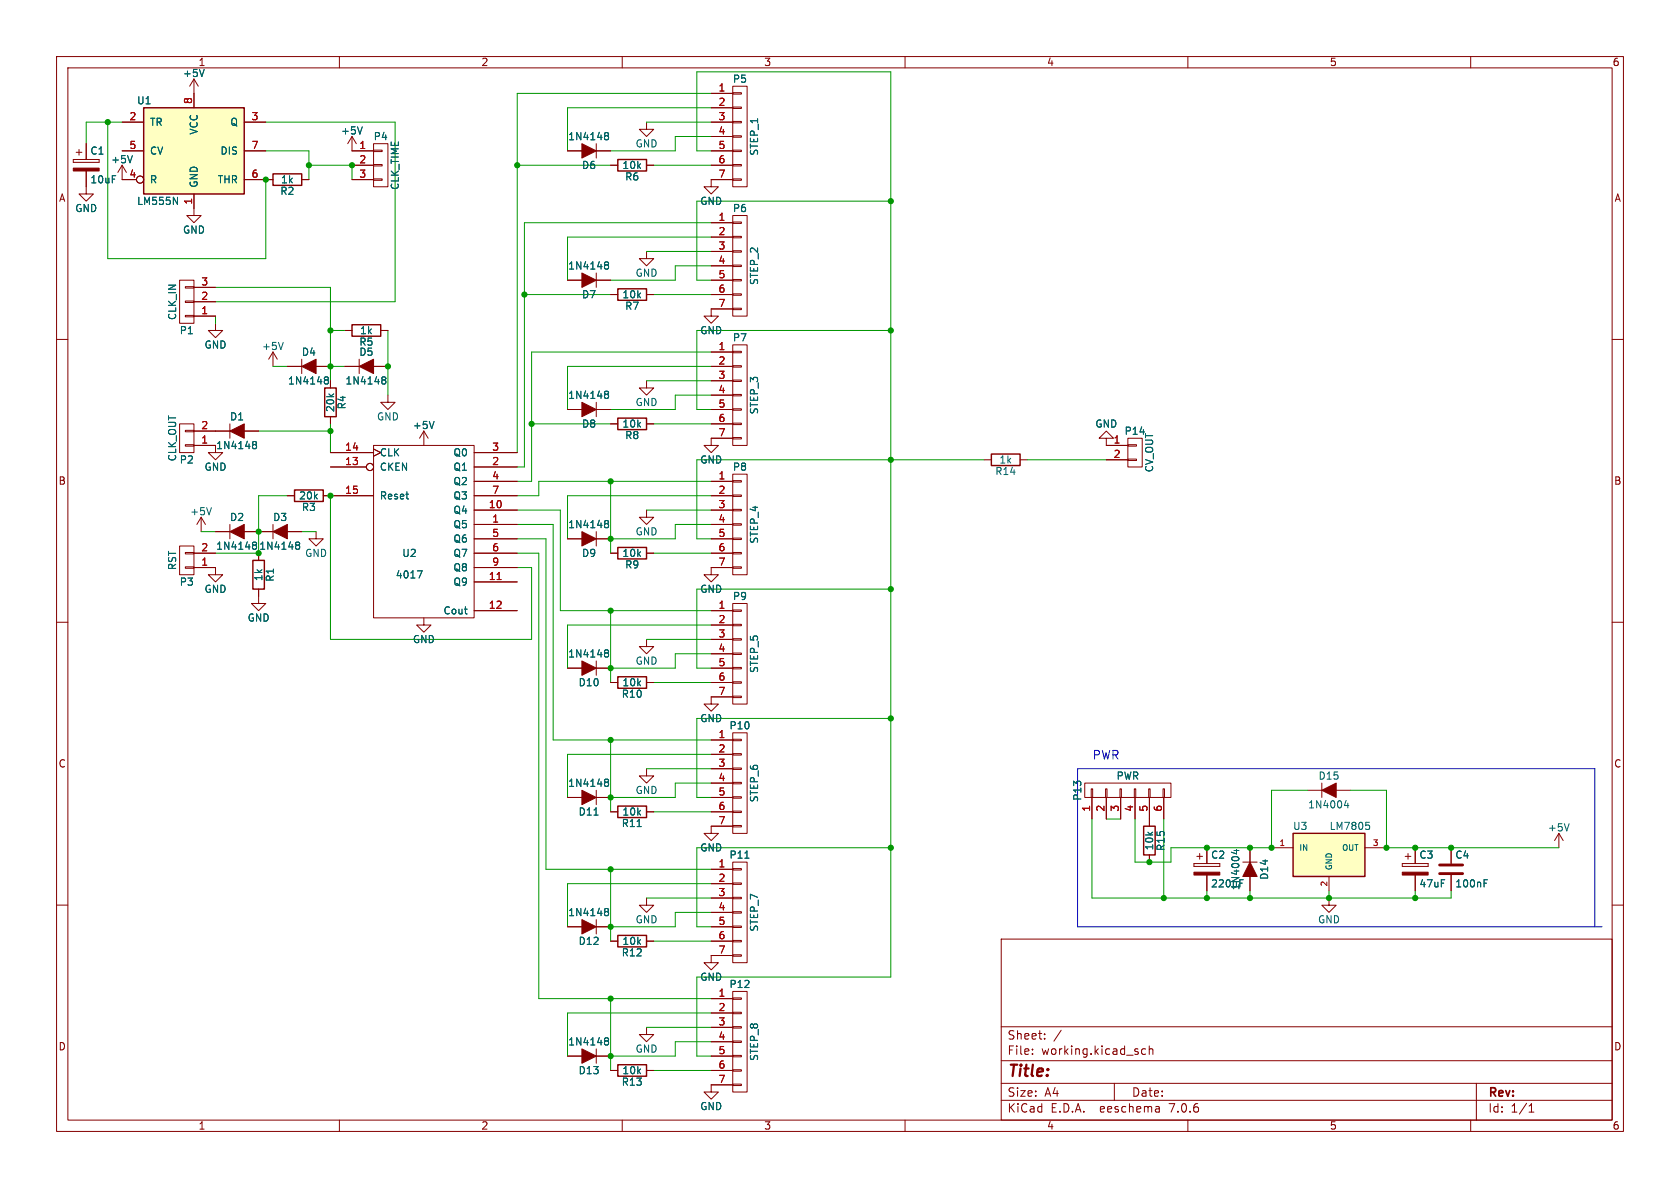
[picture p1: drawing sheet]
<svg xmlns="http://www.w3.org/2000/svg" width="297mm" height="210mm" viewBox="0 0 297 210" stroke-linecap="round" stroke-linejoin="round" font-family="sans-serif">
<g fill="none" stroke="#840000" stroke-width=".18">
<path d="M10 10h277v190h-277zM12 12h273v186h-273zM34.3 14v5.1M34.3 14l-.8 1.2M34.3 14l.8 1.2M60 10v2M110 10v2M125.7 16.5h3.8M125.7 19.1h3.8M129.5 15.2h2.6v17.8h-2.6zM129.5 18.9h1.6v.3h-1.6zM129.5 16.4h1.6v.2h-1.6z"/>
<path d="M160 10v2M210 10v2M260 10v2M13 28.2v.5zM13 28.7h4.5zM13 28.2h4.5zM13.5 26.9h1M14 26.4v1M15.2 30.2v4.1h1.3l-1.3 1.3-1.2-1.3h1.2M15.2 25.4v2.8M17.5 28.2v.5zM21.6 21.6h3.8"/>
<path d="M21.6 26.7h3.8M21.6 29.2v2.6h2.5M21.6 29.2l-.8 1.3M21.6 29.2l.8 1.3M34.3 34.3v3.8h1.3l-1.3 1.3-1.3-1.3h1.3M43.2 21.6h3.8M43.2 26.7h3.8M43.2 31.8h5.1M53.3 31.8h1.3M62.2 24.1v2.6h3.8M62.2 29.2h3.8M62.2 31.8h3.8"/>
<path d="M62.2 24.1l-.7 1.3M62.2 24.1l.8 1.3M66 31.6h1.6v.3h-1.6zM66 29.1h1.6v.2h-1.6zM66 26.5h1.6v.3h-1.6zM66 25.4h2.6v7.6h-2.6zM100.3 26.7h2.6M105.4 25.4v2.5M105.4 26.7h2.5M107.9 29.2h1.3M114.3 21.6v1.3h1.3l-1.3 1.2-1.3-1.2h1.3M114.3 29.2h1.3"/>
<path d="M125.7 21.6h3.8M125.7 24.1h3.8M125.7 26.7h3.8M125.7 29.2h3.8M125.7 39.4h3.8M129.5 31.6h1.6v.3h-1.6zM129.5 29.1h1.6v.2h-1.6zM129.5 26.5h1.6v.3h-1.6zM129.5 24h1.6v.3h-1.6zM129.5 21.5h1.6v.2h-1.6zM129.5 38.1h2.6v17.8h-2.6zM129.5 39.2h1.6v.3h-1.6z"/>
<path d="M129.5 31.8h-3.8v1.2h1.3l-1.3 1.3-1.2-1.3h1.2M10 60h2M31.7 49.5h2.6v7.7h-2.6zM32.8 50.7h1.5v.2h-1.5zM32.8 53.2h1.5v.3h-1.5zM32.8 55.8h1.5v.2h-1.5zM34.3 55.9h3.8M34.3 53.3h3.8M34.3 50.8h3.8M38.1 57.2v1.2h1.3l-1.3 1.3-1.3-1.3h1.3M61 58.4h1.2M67.3 58.4h1.3"/>
<path d="M100.3 49.5h2.6M105.4 48.3v2.5M105.4 49.5h2.5M107.9 52.1h1.3M114.3 44.5v1.2h1.3l-1.3 1.3-1.3-1.3h1.3M114.3 52.1h1.3M125.7 41.9h3.8M125.7 44.5h3.8M125.7 47h3.8M125.7 49.5h3.8M125.7 52.1h3.8M129.5 54.5h1.6v.2h-1.6z"/>
<path d="M129.5 51.9h1.6v.3h-1.6zM129.5 49.4h1.6v.3h-1.6zM129.5 46.9h1.6v.2h-1.6zM129.5 44.3h1.6v.3h-1.6zM129.5 41.8h1.6v.2h-1.6zM129.5 54.6h-3.8v1.3h1.3l-1.3 1.3-1.2-1.3h1.2M285 60h2M31.7 74.9h2.6v5.1h-2.6zM32.8 76.1h1.5v.2h-1.5zM32.8 78.6h1.5v.3h-1.5zM34.3 78.7h3.8v1.3h1.3l-1.3 1.3-1.3-1.3h1.3M34.3 76.2h6.3"/>
<path d="M40.6 74.9v2.6M43.2 76.2h2.5M48.3 62.2v2.6M48.3 62.2l-.8 1.3M48.3 62.2l.7 1.3M50.8 64.8h2.5M53.3 63.5v2.5M55.9 64.8h2.5M58.4 67.3v1.3M58.4 73.7v1.2M61 64.8h2.5M63.5 63.5v2.5"/>
<path d="M66 78.7h17.8v30.5h-17.8zM66 79.4l1.3 .6-1.3 .6M66 64.8h2.6M68.6 69.9v1.2h1.2l-1.2 1.3-1.3-1.3h1.3M74.9 76.2l-.7 1.3M74.9 76.2v2.5M74.9 76.2l.8 1.3M100.3 72.4h2.6M105.4 72.4h2.5M105.4 71.1v2.6M107.9 74.9h1.3M114.3 67.3v1.3h1.3l-1.3 1.3-1.3-1.3h1.3"/>
<path d="M114.3 74.9h1.3M125.7 62.2h3.8M125.7 64.8h3.8M125.7 67.3h3.8M125.7 69.9h3.8M125.7 72.4h3.8M125.7 74.9h3.8M129.5 61h2.6v17.7h-2.6zM129.5 77.3h1.6v.3h-1.6zM129.5 74.8h1.6v.3h-1.6zM129.5 72.3h1.6v.2h-1.6zM129.5 69.7h1.6v.3h-1.6z"/>
<path d="M129.5 67.2h1.6v.2h-1.6zM129.5 64.6h1.6v.3h-1.6zM129.5 62.1h1.6v.3h-1.6zM129.5 77.5h-3.8v1.2h1.3l-1.3 1.3-1.2-1.3h1.2M195.6 77.5h1.2l-1.2-1.3-1.3 1.3h1.3v1.2h3.8M199.4 78.6h1.5v.3h-1.5zM199.4 77.5h2.5v5.1h-2.5zM31.7 96.5h2.6v5.1h-2.6zM32.8 97.7h1.5v.2h-1.5zM34.3 97.8h3.8M35.6 91.4l-.8 1.3M35.6 91.4v2.6"/>
<path d="M35.6 91.4l.7 1.3M38.1 94h2.5M40.6 92.7v2.6M43.2 94h5.1M45.7 97.8v1.3M48.3 92.7v2.6M50.8 87.6h1.3M50.8 94h2.5M55.9 94v1.3h1.2l-1.2 1.2-1.3-1.2h1.3M57.1 87.6h8.9M58.4 82.6h6.4M58.4 80h7.6"/>
<path d="M83.8 92.7h7.6M83.8 90.2h7.6M83.8 82.6h7.6M83.8 80h7.6M83.8 87.6h7.6M83.8 85.1h7.6M83.8 95.3h7.6M83.8 97.8h7.6M100.3 95.3h2.6M105.4 95.3h2.5M105.4 94v2.5M107.9 97.8h1.3"/>
<path d="M114.3 90.2v1.2h1.3l-1.3 1.3-1.3-1.3h1.3M114.3 97.8h1.3M125.7 92.7h3.8M125.7 90.2h3.8M125.7 87.6h3.8M125.7 85.1h3.8M125.7 95.3h3.8M125.7 97.8h3.8M129.5 83.8h2.6v17.8h-2.6zM129.5 97.7h1.6v.2h-1.6zM129.5 95.1h1.6v.3h-1.6zM129.5 92.6h1.6v.2h-1.6z"/>
<path d="M129.5 90h1.6v.3h-1.6zM129.5 87.5h1.6v.3h-1.6zM129.5 85h1.6v.2h-1.6zM174 81.3h1.3M180.3 81.3h1.3M195.6 81.3h3.8M199.4 81.2h1.5v.2h-1.5zM10 110h2M32.8 100.2h1.5v.3h-1.5zM34.3 100.3h3.8v1.3h1.3l-1.3 1.3-1.3-1.3h1.3M45.7 104.1v2.6h1.3l-1.3 1.3-1.3-1.3h1.3M74.9 109.2v1.3h1.3l-1.3 1.3-1.2-1.3h1.2"/>
<path d="M83.8 102.9h7.6M83.8 108h7.6M83.8 100.3h7.6M100.3 118.1h2.6M105.4 116.8v2.6M105.4 118.1h2.5M114.3 113v1.3h1.3l-1.3 1.3-1.3-1.3h1.3M125.7 108h3.8M125.7 110.5h3.8M125.7 113h3.8M125.7 115.6h3.8M125.7 118.1h3.8"/>
<path d="M129.5 100.2h1.6v.3h-1.6zM129.5 106.7h2.6v17.8h-2.6zM129.5 118h1.6v.2h-1.6zM129.5 115.4h1.6v.3h-1.6zM129.5 112.9h1.6v.3h-1.6zM129.5 110.4h1.6v.2h-1.6zM129.5 107.8h1.6v.3h-1.6zM129.5 100.3h-3.8v1.3h1.3l-1.3 1.3-1.2-1.3h1.2M285 110h2M105.4 139.7v2.5M107.9 120.7h1.3M114.3 135.9v1.3h1.3l-1.3 1.2-1.3-1.2h1.3"/>
<path d="M114.3 120.7h1.3M125.7 120.7h3.8M125.7 130.8h3.8M125.7 133.4h3.8M125.7 135.9h3.8M125.7 138.4h3.8M129.5 123.1h1.6v.2h-1.6zM129.5 120.5h1.6v.3h-1.6zM129.5 129.5h2.6v17.8h-2.6zM129.5 138.3h1.6v.3h-1.6zM129.5 135.8h1.6v.2h-1.6zM129.5 133.2h1.6v.3h-1.6z"/>
<path d="M129.5 130.7h1.6v.2h-1.6zM129.5 123.2h-3.8v1.3h1.3l-1.3 1.2-1.2-1.2h1.2M191.8 138.4h15.2v2.6h-15.2zM192.9 139.4h.3v1.6h-.3zM195.5 139.4h.2v1.6h-.2zM198 139.4h.2v1.6h-.2zM200.5 139.4h.3v1.6h-.3zM203.1 139.4h.2v1.6h-.2zM205.6 139.4h.3v1.6h-.3zM231.1 139.7h2.6M233.7 138.4v2.6M236.2 139.7h2.6"/>
<path d="M10 160h2M100.3 141h2.6M105.4 141h2.5M107.9 143.5h1.3M114.3 158.8v1.2h1.3l-1.3 1.3-1.3-1.3h1.3M114.3 143.5h1.3M125.7 153.7h3.8M125.7 156.2h3.8M125.7 158.8h3.8M125.7 143.5h3.8M125.7 141h3.8M129.5 152.4h2.6v17.8h-2.6z"/>
<path d="M129.5 158.6h1.6v.3h-1.6zM129.5 156.1h1.6v.2h-1.6zM129.5 153.5h1.6v.3h-1.6zM129.5 145.9h1.6v.3h-1.6zM129.5 143.4h1.6v.2h-1.6zM129.5 140.8h1.6v.3h-1.6zM129.5 146.1h-3.8v1.2h1.3l-1.3 1.3-1.2-1.3h1.2M193 141v3.8M195.6 141v3.8M198.1 141v3.8M200.7 141v3.8M203.2 141v5.1"/>
<path d="M203.2 151.1v1.3M205.7 141v3.8M211.1 152.7v.5zM211.1 153.2h4.5zM211.1 152.7h4.5zM211.6 151.4h1M212.1 150.9v1M213.4 149.9v2.8M213.4 154.7v2.8M215.6 152.7v.5zM219.7 152.4h2.5M221 149.9v2.5"/>
<path d="M221 154.9v2.6M224.8 149.9h3.8M234.9 158.8v1.2h1.3l-1.3 1.3-1.2-1.3h1.2M234.9 154.9v2.6M241.3 149.9h3.8M247.9 152.7v.5zM247.9 153.2h4.6zM247.9 152.7h4.6zM248.4 151.4h1M248.9 150.9v1M250.2 149.9v2.8M250.2 154.7v2.8"/>
<path d="M252.5 152.7v.5zM256.5 149.9v2.8M256.5 154.7v2.8M275.6 147.3l-.8 1.3M275.6 147.3v2.6M275.6 147.3l.8 1.3M285 160h2M100.3 163.8h2.6M105.4 163.8h2.5M105.4 162.6v2.5M107.9 166.4h1.3M114.3 166.4h1.3"/>
<path d="M125.7 161.3h3.8M125.7 163.8h3.8M125.7 166.4h3.8M125.7 176.5h3.8M125.7 179.1h3.8M129.5 168.8h1.6v.2h-1.6zM129.5 166.2h1.6v.3h-1.6zM129.5 163.7h1.6v.3h-1.6zM129.5 161.2h1.6v.2h-1.6zM129.5 175.3h2.6v17.7h-2.6zM129.5 178.9h1.6v.3h-1.6zM129.5 176.4h1.6v.3h-1.6z"/>
<path d="M129.5 168.9h-3.8v1.3h1.3l-1.3 1.3-1.2-1.3h1.2M177 166h108v32h-108zM60 198v2M100.3 186.7h2.6M105.4 185.4v2.6M105.4 186.7h2.5M107.9 189.2h1.3M110 198v2M114.3 181.6v1.3h1.3l-1.3 1.3-1.3-1.3h1.3M114.3 189.2h1.3M125.7 181.6h3.8M125.7 184.2h3.8"/>
<path d="M125.7 186.7h3.8M125.7 189.2h3.8M129.5 191.6h1.6v.3h-1.6zM129.5 189.1h1.6v.3h-1.6zM129.5 186.6h1.6v.2h-1.6zM129.5 184h1.6v.3h-1.6zM129.5 181.5h1.6v.2h-1.6zM129.5 191.8h-3.8v1.2h1.3l-1.3 1.3-1.2-1.3h1.2M160 198v2M177 194.5h108M177 191.5h108M177 187.5h108"/>
<path d="M177 181.5h108M182.5 186.3v.1M182.5 185.5v.1M184.7 183.6v.1M184.7 182.8v.1M187.6 182.1l-1.3 2M197 191.5v3M202.5 185.5l-.4-.1-.3 .3v.4l.2 .2h.5M203.2 185.5l.2-.1 .3 .1 .1 .9M203.2 184.9v1.5M204.9 195.7l.1 .9M205 196.5l-.2 .1"/>
<path d="M205 196h-.2M210 198v2M260 198v2M261 191.5v6.5M270.3 196.6h.9M270.3 195.5l.4-.4v1.5"/>
<circle cx="24.8" cy="31.7" r=".63"/>
<circle cx="65.4" cy="82.5" r=".63"/>
</g>
<g fill="none" stroke="#006464" stroke-width=".18">
<path d="M36.1 12.3l-.4 1.2M23.4 27.5l-.4 1.3M30.7 34.9l.7 1.2v-1.2M64 22.4l-.4 1.3M107 23.5l.3-.1 .2 .2 .1 .1-.3 .3M107 23.9l.1 .1M107.1 24h.2M107.1 24h-.1M107.3 24l.3 .2-.1 .4-.2 .1-.3-.1M107 46.4l.3-.1 .2 .1 .1 .2-.3 .2M107 46.8h.1M107.1 46.8l-.1 .1"/>
<path d="M107.1 46.8h.2M107.3 46.8l.3 .3-.1 .3-.2 .2-.3-.1M44.8 78.5l.1 .1M44.8 78.1l.3-.1 .2 .2 .1 .2-.3 .2M44.9 78.6h.2M44.9 78.6l-.1 .1M45.1 78.6l.3 .2-.1 .4-.2 .1h-.3M50.1 60.5l-.4 1.3M57.5 66.7l.3-.1 .2 .1 .1 .2-.3 .3M57.5 67.1l.1 .1M57.6 67.2h.2M57.6 67.2h-.1"/>
<path d="M57.8 67.2l.3 .2-.1 .4-.2 .1-.3-.1M67.6 67.1l.1 .1M67.6 66.7l.4-.1 .2 .1v.2l-.2 .3M67.7 67.2h.3M67.7 67.2h-.1M68 67.2l.2 .2v.4l-.2 .1-.4-.1M76.7 74.5l-.4 1.3M107 69.2h.3l.2 .1 .1 .2-.3 .2M107 69.6l.1 .1M107.1 69.7h.2M107.1 69.7l-.1 .1M107.3 69.7l.3 .2-.1 .4-.2 .1h-.3"/>
<path d="M37.4 89.7l-.4 1.3M44.8 96.3l.1 .1M44.8 95.9l.3-.1 .3 .3M44.9 96.4h.2M44.9 96.4h-.1M45.1 96.4l.3 .2M45.4 96.1l-.3 .3M45.4 96.9l-.3 .2-.3-.1M52.4 95.9l.3-.1 .2 .2 .1 .1-.3 .3M52.4 96.3l.1 .1M52.5 96.4h.2M52.5 96.4h-.1"/>
<path d="M52.7 96.4l.3 .2-.1 .4-.2 .1-.3-.1M107 92.1l.3-.1 .2 .1 .1 .2-.3 .3M107 92.5l.1 .1M107.1 92.6h.2M107.1 92.6h-.1M107.3 92.6l.3 .2-.1 .4-.2 .1-.3-.1M73.8 100.9h.8l-.5 1.3M107 114.9h.3l.2 .1 .1 .2-.3 .2M107 115.4h.1M107.1 115.4h.2M107.1 115.4l-.1 .1M107.3 115.4l.3 .3-.1 .3-.2 .1h-.3"/>
<path d="M107 137.8l.3-.1 .2 .2 .1 .1-.3 .3M107 138.2l.1 .1M107.1 138.3h.2M107.1 138.3h-.1M107.3 138.3l.3 .2-.1 .4-.2 .1-.3-.1M105 144.1h.7M112.6 146.1h.8M131.7 151.7h.7M218.2 150.3h.8M218.6 150.2v.7l-.9-.3M238 141.5l-.3 .9h.8M238.3 142v.8"/>
<path d="M241.5 145.4h.6M241.9 145.8l.2 .3v.3l-.2 .2M262.4 156.1h.4M262.4 155.5h.6M277.4 145.6l-.4 1.3M107 161.1h.1M107 160.7l.3-.1 .2 .1 .1 .2-.3 .2M107.1 161.1h.2M107.1 161.1l-.1 .1M107.3 161.1l.3 .3-.1 .3-.2 .2-.3-.1M107 183.5h.3l.2 .1 .1 .2-.3 .2M107 183.9l.1 .1"/>
<path d="M107.1 184h.2M107.1 184l-.1 .1M107.3 184l.3 .2-.1 .4-.2 .1h-.3"/>
</g>
<path d="M87.9 102.5h.7" fill="none" stroke="#a90000" stroke-width=".18"/>
<g fill="none" stroke="#840000" stroke-width=".25">
<path d="M25.4 19.1h17.8v15.2h-17.8zM48.3 30.7h5v2.1h-5zM109.2 28.2h5.1v2h-5.1zM62.2 57.4h5.1v2h-5.1zM109.2 51.1h5.1v2h-5.1zM57.4 68.6h2v5.1h-2zM109.2 73.9h5.1v2h-5.1zM44.7 99.1h2v5h-2zM52.1 86.6h5v2h-5zM109.2 96.8h5.1v2h-5.1zM175.3 80.3h5v2h-5zM109.2 119.6h5.1v2.1h-5.1z"/>
<path d="M109.2 142.5h5.1v2h-5.1zM202.2 146.1h2v5h-2zM228.6 147.3h12.7v7.6h-12.7zM109.2 165.4h5.1v2h-5.1zM109.2 188.2h5.1v2h-5.1z"/>
</g>
<g fill="#840000" stroke="#840000" stroke-width=".18">
<path d="M102.9 162.6l2.5 1.2-2.5 1.3z"/>
<path d="M40.6 94l2.6-1.3v2.6z"/>
<path d="M233.7 139.7l2.5-1.3v2.6z"/>
<path d="M211.1 154.2h4.5v.5h-4.5z"/>
<path d="M221 152.4l1.2 2.5h-2.5z"/>
<path d="M247.9 154.2h4.6v.5h-4.6z"/>
<path d="M102.9 139.7l2.5 1.3-2.5 1.2z"/>
<path d="M48.3 94l2.5-1.3v2.6z"/>
<path d="M102.9 185.4l2.5 1.3-2.5 1.3z"/>
<path d="M63.5 64.8l2.5-1.3v2.5z"/>
<path d="M102.9 25.4l2.5 1.3-2.5 1.2z"/>
<path d="M102.9 48.3l2.5 1.2-2.5 1.3z"/>
<path d="M102.9 71.1l2.5 1.3-2.5 1.3z"/>
<path d="M40.6 76.2l2.6-1.3v2.6z"/>
<path d="M53.3 64.8l2.6-1.3v2.5z"/>
<path d="M13 29.7h4.5v.5h-4.5z"/>
<path d="M102.9 116.8l2.5 1.3-2.5 1.3z"/>
<path d="M102.9 94l2.5 1.3-2.5 1.2z"/>
</g>
<g fill="#ffffc2" stroke="#ffffc2" stroke-width=".18">
<path d="M228.6 147.3h12.7v7.6h-12.7z"/>
<path d="M25.4 19.1h17.8v15.2h-17.8z"/>
</g>
<path d="M254.5 154.4h4.1M254.5 152.9h4.1" fill="none" stroke="#840000" stroke-width=".51"/>
<path d="M281.9 163.8v-27.9h-91.4v27.9h92.7" fill="none" stroke="#0000c2" stroke-width=".18"/>
<g fill="none" stroke="#009600" stroke-width=".18">
<path d="M125.7 19.1h-25.4v7.6M125.7 16.5h-34.3v63.5M19 21.6v24.1h28v-13.9M21.6 21.6h-6.4v3.8M47 26.7h7.6v5.1M47 21.6h22.8v31.7h-31.7M54.6 29.2h7.6v2.6M91.4 29.2h16.5M114.3 21.6h11.4M115.6 29.2h10.1M125.7 26.7h-2.5v-14h34.3v160h-34.3v14h2.5M125.7 24.1h-6.3v2.6h-11.5"/>
<path d="M125.7 39.4h-33v43.2h-1.3M157.5 35.6h-34.3v13.9h2.5M38.1 50.8h20.3v16.5M38.1 55.9v1.3M58.4 58.4h2.6M68.6 58.4v11.5M92.7 52.1h15.2M114.3 44.5h11.4M115.6 52.1h10.1M125.7 41.9h-25.4v7.6M125.7 47h-6.3v2.5h-11.5M157.5 58.4h-34.3v14h2.5"/>
<path d="M45.7 76.2h12.7M48.3 64.8h2.5M58.4 74.9v5.1M58.4 64.8h2.6M94 74.9h13.9M114.3 67.3h11.4M115.6 74.9h10.1M125.7 64.8h-25.4v7.6M125.7 69.9h-6.3v2.5h-11.5M125.7 62.2h-31.7v22.9h-2.6M35.6 94h2.5M50.8 87.6h-5.1v10.2h-7.6"/>
<path d="M53.3 94h2.6M58.4 87.6v25.4h35.6v-12.7h-2.6M91.4 90.2h7.7v17.8h26.6M91.4 92.7h6.4v38.1h27.9M91.4 95.3h5.1v58.4h29.2M91.4 97.8h3.8v78.7h30.5M107.9 85.1v12.7M114.3 90.2h11.4M115.6 97.8h10.1M125.7 85.1h-30.5v2.5h-3.8M125.7 87.6h-25.4v7.7M125.7 92.7h-6.3v2.6h-11.5"/>
<path d="M174 81.3h-50.8v14h2.5M181.6 81.3h14M107.9 108v12.7M114.3 113h11.4M125.7 115.6h-6.3v2.5h-11.5M125.7 110.5h-25.4v7.6M157.5 104.1h-34.3v14h2.5M107.9 130.8v12.7M114.3 135.9h11.4M115.6 120.7h10.1M125.7 138.4h-6.3v2.6h-11.5M125.7 133.4h-25.4v7.6"/>
<path d="M157.5 127h-34.3v14h2.5M231.1 139.7h-6.3v10.2h-17.8v2.5h-6.3v-7.6M238.8 139.7h6.3v10.2h30.5M107.9 153.7v12.7M114.3 158.8h11.4M115.6 143.5h10.1M125.7 156.2h-25.4v7.6M157.5 149.9h-34.3v13.9h2.5M193 144.8v14h63.5v-1.3M195.6 144.8h2.5M205.7 144.8v14M213.4 157.5v1.3"/>
<path d="M221 157.5v1.3M234.9 157.5v1.3M250.2 157.5v1.3M107.9 176.5v12.7M115.6 166.4h10.1M125.7 179.1h-25.4v7.6M125.7 161.3h-6.3v2.5h-11.5M114.3 181.6h11.4M115.6 189.2h10.1M125.7 184.2h-6.3v2.5h-11.5"/>
</g>
<g fill="#009600" stroke="#009600" stroke-width=".18">
<circle cx="234.9" cy="158.8" r=".46"/>
<circle cx="245.1" cy="149.9" r=".46"/>
<circle cx="221" cy="158.8" r=".46"/>
<circle cx="224.8" cy="149.9" r=".46"/>
<circle cx="250.2" cy="149.9" r=".46"/>
<circle cx="256.5" cy="149.9" r=".46"/>
<circle cx="250.2" cy="158.8" r=".46"/>
<circle cx="213.4" cy="158.8" r=".46"/>
<circle cx="107.9" cy="176.5" r=".46"/>
<circle cx="107.9" cy="186.7" r=".46"/>
<circle cx="205.7" cy="158.8" r=".46"/>
<circle cx="213.4" cy="149.9" r=".46"/>
<circle cx="221" cy="149.9" r=".46"/>
<circle cx="157.5" cy="149.9" r=".46"/>
<circle cx="203.2" cy="152.4" r=".46"/>
<circle cx="157.5" cy="127" r=".46"/>
<circle cx="157.5" cy="104.1" r=".46"/>
<circle cx="107.9" cy="153.7" r=".46"/>
<circle cx="107.9" cy="163.8" r=".46"/>
<circle cx="58.4" cy="87.6" r=".46"/>
<circle cx="45.7" cy="94" r=".46"/>
<circle cx="45.7" cy="97.8" r=".46"/>
<circle cx="157.5" cy="81.3" r=".46"/>
<circle cx="157.5" cy="58.4" r=".46"/>
<circle cx="157.5" cy="35.6" r=".46"/>
<circle cx="91.4" cy="29.2" r=".46"/>
<circle cx="92.7" cy="52.1" r=".46"/>
<circle cx="94" cy="74.9" r=".46"/>
<circle cx="68.6" cy="64.8" r=".46"/>
<circle cx="58.4" cy="64.8" r=".46"/>
<circle cx="54.6" cy="29.2" r=".46"/>
<circle cx="47" cy="31.8" r=".46"/>
<circle cx="58.4" cy="58.4" r=".46"/>
<circle cx="62.2" cy="29.2" r=".46"/>
<circle cx="58.4" cy="76.2" r=".46"/>
<circle cx="19" cy="21.6" r=".46"/>
<circle cx="107.9" cy="118.1" r=".46"/>
<circle cx="107.9" cy="108" r=".46"/>
<circle cx="107.9" cy="85.1" r=".46"/>
<circle cx="107.9" cy="95.3" r=".46"/>
<circle cx="107.9" cy="141" r=".46"/>
<circle cx="107.9" cy="130.8" r=".46"/>
</g>
<text font-size="2.8" fill="#840000" x="178" y="190.9">Title:</text>
<text font-size="2.1" fill="#0000c2" x="193" y="134.4">PWR</text>
<g font-size="2.1" fill="#840000">
<text x="178" y="184">Sheet:</text>
<text x="178" y="186.7">File:</text>
<text x="184.1" y="186.7">working.kicad_sch</text>
<text x="178" y="196.9">KiCad</text>
<text x="178" y="194.1">Size:</text>
<text x="184.7" y="194.1">A4</text>
<text x="185.7" y="196.9">E.D.A.</text>
<text x="194.6" y="196.9">eeschema</text>
<text x="200" y="194.1">Date:</text>
<text x="207" y="196.9">7.0.6</text>
<text x="263" y="194.3">Rev:</text>
<text x="263" y="196.9">Id:</text>
<text x="267.1" y="196.9">1/1</text>
</g>
<g font-size="1.8" fill="#840000">
<text x="35" y="11.9">1</text>
<text x="85" y="11.9">2</text>
<text x="135" y="11.9">3</text>
<text x="185" y="11.9">4</text>
<text x="235" y="11.9">5</text>
<text x="285" y="11.9">6</text>
<text x="10.3" y="35.9">A</text>
<text x="285.3" y="35.9">A</text>
<text x="10.3" y="85.9">B</text>
<text x="285.3" y="85.9">B</text>
<text x="10.3" y="135.9">C</text>
<text x="285.3" y="135.9">C</text>
<text x="10.3" y="185.9">D</text>
<text x="285.3" y="185.9">D</text>
<text x="35" y="199.9">1</text>
<text x="85" y="199.9">2</text>
<text x="135" y="199.9">3</text>
<text x="185" y="199.9">4</text>
<text x="235" y="199.9">5</text>
<text x="285" y="199.9">6</text>
</g>
<g font-size="1.8" fill="#006464">
<text x="32.3" y="13.8">+5V</text>
<text x="129.5" y="14.8">P5</text>
<text x="24.1" y="18.6">U1</text>
<text x="26.4" y="22.5">TR</text>
<text x="35.2" y="23.9" transform="rotate(-90 35.2 23.9)">VCC</text>
<text x="40.6" y="22.5">Q</text>
<text x="60.2" y="24">+5V</text>
<text x="15.9" y="27.5">C1</text>
<text x="19.6" y="29.1">+5V</text>
<text x="26.4" y="27.5">CV</text>
<text x="38.9" y="27.5">DIS</text>
<text x="66" y="25">P4</text>
<text x="100.3" y="25">1N4148</text>
<text x="112.3" y="26.3">GND</text>
<text x="134.2" y="27.6" transform="rotate(-90 134.2 27.6)">STEP_1</text>
<text x="15.9" y="32.6">10uF</text>
<text x="26.4" y="32.6">R</text>
<text x="35.2" y="33.3" transform="rotate(-90 35.2 33.3)">GND</text>
<text x="38.4" y="32.6">THR</text>
<text x="49.5" y="34.6">R2</text>
<text x="49.6" y="32.6">1k</text>
<text x="70.7" y="33.7" transform="rotate(-90 70.7 33.7)">CLK_TIME</text>
<text x="102.8" y="30.1">D6</text>
<text x="109.9" y="30.1">10k</text>
<text x="110.4" y="32.1">R6</text>
<text x="13.2" y="37.7">GND</text>
<text x="24.1" y="36.4">LM555N</text>
<text x="32.3" y="41.5">GND</text>
<text x="123.7" y="36.4">GND</text>
<text x="129.5" y="37.7">P6</text>
<text x="100.3" y="47.9">1N4148</text>
<text x="102.8" y="52.9">D7</text>
<text x="109.9" y="52.9">10k</text>
<text x="112.3" y="49.1">GND</text>
<text x="134.2" y="50.5" transform="rotate(-90 134.2 50.5)">STEP_2</text>
<text x="31.3" y="56.7" transform="rotate(-90 31.3 56.7)">CLK_IN</text>
<text x="31.7" y="59.3">P1</text>
<text x="63.5" y="59.3">1k</text>
<text x="110.4" y="55">R7</text>
<text x="123.7" y="59.3">GND</text>
<text x="36.1" y="61.8">GND</text>
<text x="46.2" y="62.1">+5V</text>
<text x="53.3" y="63.1">D4</text>
<text x="63.4" y="63.1">D5</text>
<text x="63.4" y="61.3">R5</text>
<text x="129.5" y="60.6">P7</text>
<text x="50.8" y="68.2">1N4148</text>
<text x="61" y="68.2">1N4148</text>
<text x="100.3" y="70.7">1N4148</text>
<text x="112.3" y="72">GND</text>
<text x="40.6" y="74.5">D1</text>
<text x="59.3" y="72.9" transform="rotate(-90 59.3 72.9)">20k</text>
<text x="61.3" y="72.5" transform="rotate(-90 61.3 72.5)">R4</text>
<text x="66.5" y="74.5">GND</text>
<text x="72.9" y="76">+5V</text>
<text x="102.8" y="75.8">D8</text>
<text x="109.9" y="75.8">10k</text>
<text x="110.4" y="77.8">R8</text>
<text x="134.2" y="73.3" transform="rotate(-90 134.2 73.3)">STEP_3</text>
<text x="193.5" y="75.8">GND</text>
<text x="198.7" y="77.1">P14</text>
<text x="31.3" y="81.7" transform="rotate(-90 31.3 81.7)">CLK_OUT</text>
<text x="31.7" y="82.1">P2</text>
<text x="36.1" y="83.4">GND</text>
<text x="38.1" y="79.6">1N4148</text>
<text x="67.1" y="83.4">CKEN</text>
<text x="67.1" y="80.9">CLK</text>
<text x="80.1" y="83.4">Q1</text>
<text x="80.1" y="80.9">Q0</text>
<text x="123.7" y="82.1">GND</text>
<text x="129.5" y="83.4">P8</text>
<text x="176.6" y="82.1">1k</text>
<text x="204.1" y="83.6" transform="rotate(-90 204.1 83.6)">CV_OUT</text>
<text x="52.8" y="88.5">20k</text>
<text x="67.1" y="88.5">Reset</text>
<text x="80.1" y="86">Q2</text>
<text x="80.1" y="88.5">Q3</text>
<text x="175.9" y="84.2">R14</text>
<text x="33.5" y="91.3">+5V</text>
<text x="40.6" y="92.3">D2</text>
<text x="48.2" y="92.3">D3</text>
<text x="53.3" y="90.5">R3</text>
<text x="80.1" y="93.6">Q5</text>
<text x="80.1" y="91">Q4</text>
<text x="100.3" y="93.6">1N4148</text>
<text x="112.3" y="94.8">GND</text>
<text x="31.3" y="100.9" transform="rotate(-90 31.3 100.9)">RST</text>
<text x="38.1" y="97.4">1N4148</text>
<text x="45.7" y="97.4">1N4148</text>
<text x="53.8" y="98.7">GND</text>
<text x="71" y="98.7">U2</text>
<text x="80.1" y="96.1">Q6</text>
<text x="80.1" y="98.7">Q7</text>
<text x="80.1" y="101.2">Q8</text>
<text x="102.8" y="98.7">D9</text>
<text x="109.9" y="98.7">10k</text>
<text x="110.4" y="100.7">R9</text>
<text x="134.2" y="96.2" transform="rotate(-90 134.2 96.2)">STEP_4</text>
<text x="31.7" y="103.7">P3</text>
<text x="36.1" y="105">GND</text>
<text x="46.6" y="102.8" transform="rotate(-90 46.6 102.8)">1k</text>
<text x="48.6" y="102.9" transform="rotate(-90 48.6 102.9)">R1</text>
<text x="69.9" y="102.5">4017</text>
<text x="80.1" y="103.7">Q9</text>
<text x="123.7" y="105">GND</text>
<text x="129.5" y="106.3">P9</text>
<text x="43.7" y="110.1">GND</text>
<text x="72.9" y="113.9">GND</text>
<text x="78.3" y="108.8">Cout</text>
<text x="100.3" y="116.4">1N4148</text>
<text x="112.3" y="117.7">GND</text>
<text x="134.2" y="119.1" transform="rotate(-90 134.2 119.1)">STEP_5</text>
<text x="102.2" y="121.5">D10</text>
<text x="109.8" y="123.5">R10</text>
<text x="109.9" y="121.5">10k</text>
<text x="123.7" y="127.9">GND</text>
<text x="128.9" y="129.1">P10</text>
<text x="100.3" y="139.3">1N4148</text>
<text x="112.3" y="140.6">GND</text>
<text x="134.2" y="141.9" transform="rotate(-90 134.2 141.9)">STEP_6</text>
<text x="191.4" y="141.6" transform="rotate(-90 191.4 141.6)">P13</text>
<text x="197.3" y="138">PWR</text>
<text x="231.2" y="143.1">1N4004</text>
<text x="233" y="138">D15</text>
<text x="102.2" y="144.4">D11</text>
<text x="109.8" y="146.4">R11</text>
<text x="109.9" y="144.4">10k</text>
<text x="228.5" y="146.9">U3</text>
<text x="235" y="146.9">LM7805</text>
<text x="273.6" y="147.2">+5V</text>
<text x="123.7" y="150.7">GND</text>
<text x="128.9" y="152">P11</text>
<text x="204.1" y="150.4" transform="rotate(-90 204.1 150.4)">10k</text>
<text x="206.1" y="150.5" transform="rotate(-90 206.1 150.5)">R15</text>
<text x="214" y="152">C2</text>
<text x="224.4" y="155.6" transform="rotate(-90 224.4 155.6)">D14</text>
<text x="250.8" y="152">C3</text>
<text x="257.2" y="152">C4</text>
<text x="214" y="157.1">220uF</text>
<text x="219.3" y="157.5" transform="rotate(-90 219.3 157.5)">1N4004</text>
<text x="250.8" y="157.1">47uF</text>
<text x="257.2" y="157.1">100nF</text>
<text x="100.3" y="162.2">1N4148</text>
<text x="102.2" y="167.2">D12</text>
<text x="109.9" y="167.2">10k</text>
<text x="112.3" y="163.4">GND</text>
<text x="134.2" y="164.8" transform="rotate(-90 134.2 164.8)">STEP_7</text>
<text x="232.9" y="163.4">GND</text>
<text x="109.8" y="169.3">R12</text>
<text x="123.7" y="173.6">GND</text>
<text x="128.9" y="174.9">P12</text>
<text x="100.3" y="185">1N4148</text>
<text x="102.2" y="190.1">D13</text>
<text x="109.9" y="190.1">10k</text>
<text x="112.3" y="186.3">GND</text>
<text x="134.2" y="187.6" transform="rotate(-90 134.2 187.6)">STEP_8</text>
<text x="109.8" y="192.1">R13</text>
<text x="123.7" y="196.4">GND</text>
</g>
<g font-size="1.8" fill="#a90000">
<text x="126.9" y="16.3">1</text>
<text x="22.8" y="21.3">2</text>
<text x="34" y="18.5" transform="rotate(-90 34 18.5)">8</text>
<text x="44.4" y="21.3">3</text>
<text x="126.9" y="18.8">2</text>
<text x="126.9" y="21.3">3</text>
<text x="126.9" y="23.9">4</text>
<text x="22.8" y="26.4">5</text>
<text x="44.4" y="26.4">7</text>
<text x="63.4" y="26.4">1</text>
<text x="63.4" y="29">2</text>
<text x="126.9" y="26.4">5</text>
<text x="126.9" y="29">6</text>
<text x="22.8" y="31.5">4</text>
<text x="44.4" y="31.5">6</text>
<text x="63.4" y="31.5">3</text>
<text x="126.9" y="31.5">7</text>
<text x="34" y="36.3" transform="rotate(-90 34 36.3)">1</text>
<text x="126.9" y="39.1">1</text>
<text x="126.9" y="41.7">2</text>
<text x="126.9" y="44.2">3</text>
<text x="126.9" y="46.7">4</text>
<text x="35.5" y="53.1">2</text>
<text x="35.5" y="50.5">3</text>
<text x="126.9" y="49.3">5</text>
<text x="126.9" y="51.8">6</text>
<text x="35.5" y="55.6">1</text>
<text x="126.9" y="54.4">7</text>
<text x="126.9" y="62">1</text>
<text x="126.9" y="64.5">2</text>
<text x="126.9" y="67.1">3</text>
<text x="126.9" y="69.6">4</text>
<text x="35.5" y="75.9">2</text>
<text x="126.9" y="72.1">5</text>
<text x="126.9" y="74.7">6</text>
<text x="126.9" y="77.2">7</text>
<text x="35.5" y="78.5">1</text>
<text x="60.9" y="82.3">13</text>
<text x="60.9" y="79.8">14</text>
<text x="86.9" y="82.3">2</text>
<text x="86.9" y="79.8">3</text>
<text x="196.8" y="78.5">1</text>
<text x="196.8" y="81">2</text>
<text x="60.9" y="87.4">15</text>
<text x="86.3" y="89.9">10</text>
<text x="86.9" y="84.8">4</text>
<text x="86.9" y="87.4">7</text>
<text x="126.9" y="84.8">1</text>
<text x="126.9" y="87.4">2</text>
<text x="126.9" y="89.9">3</text>
<text x="86.9" y="92.5">1</text>
<text x="86.9" y="95">5</text>
<text x="126.9" y="92.5">4</text>
<text x="126.9" y="95">5</text>
<text x="35.5" y="100.1">1</text>
<text x="35.5" y="97.5">2</text>
<text x="86.9" y="97.5">6</text>
<text x="86.9" y="100.1">9</text>
<text x="126.9" y="97.5">6</text>
<text x="126.9" y="100.1">7</text>
<text x="86.3" y="102.6">11</text>
<text x="86.3" y="107.7">12</text>
<text x="126.9" y="107.7">1</text>
<text x="126.9" y="110.2">2</text>
<text x="126.9" y="112.8">3</text>
<text x="126.9" y="115.3">4</text>
<text x="126.9" y="117.9">5</text>
<text x="126.9" y="120.4">6</text>
<text x="126.9" y="122.9">7</text>
<text x="126.9" y="130.6">1</text>
<text x="126.9" y="133.1">2</text>
<text x="126.9" y="135.6">3</text>
<text x="126.9" y="138.2">4</text>
<text x="126.9" y="140.7">5</text>
<text x="126.9" y="143.3">6</text>
<text x="192.8" y="143.6" transform="rotate(-90 192.8 143.6)">1</text>
<text x="195.3" y="143.6" transform="rotate(-90 195.3 143.6)">2</text>
<text x="197.9" y="143.6" transform="rotate(-90 197.9 143.6)">3</text>
<text x="200.4" y="143.6" transform="rotate(-90 200.4 143.6)">4</text>
<text x="202.9" y="143.6" transform="rotate(-90 202.9 143.6)">5</text>
<text x="205.5" y="143.6" transform="rotate(-90 205.5 143.6)">6</text>
<text x="126.9" y="145.8">7</text>
<text x="126.9" y="153.4">1</text>
<text x="126.9" y="156">2</text>
<text x="126.9" y="158.5">3</text>
<text x="126.9" y="161">4</text>
<text x="126.9" y="163.6">5</text>
<text x="126.9" y="166.1">6</text>
<text x="126.9" y="168.7">7</text>
<text x="126.9" y="176.3">1</text>
<text x="126.9" y="178.8">2</text>
<text x="126.9" y="181.4">3</text>
<text x="126.9" y="183.9">4</text>
<text x="126.9" y="186.4">5</text>
<text x="126.9" y="189">6</text>
<text x="126.9" y="191.5">7</text>
</g>
<g font-size="1.4" fill="#a90000">
<text x="226.1" y="149.6">1</text>
<text x="242.6" y="149.6">3</text>
<text x="234.7" y="156.8" transform="rotate(-90 234.7 156.8)">2</text>
</g>
<g font-size="1.4" fill="#006464">
<text x="229.6" y="150.6">IN</text>
<text x="235.7" y="153.9" transform="rotate(-90 235.7 153.9)">GND</text>
<text x="237.1" y="150.6">OUT</text>
</g>
</svg>
